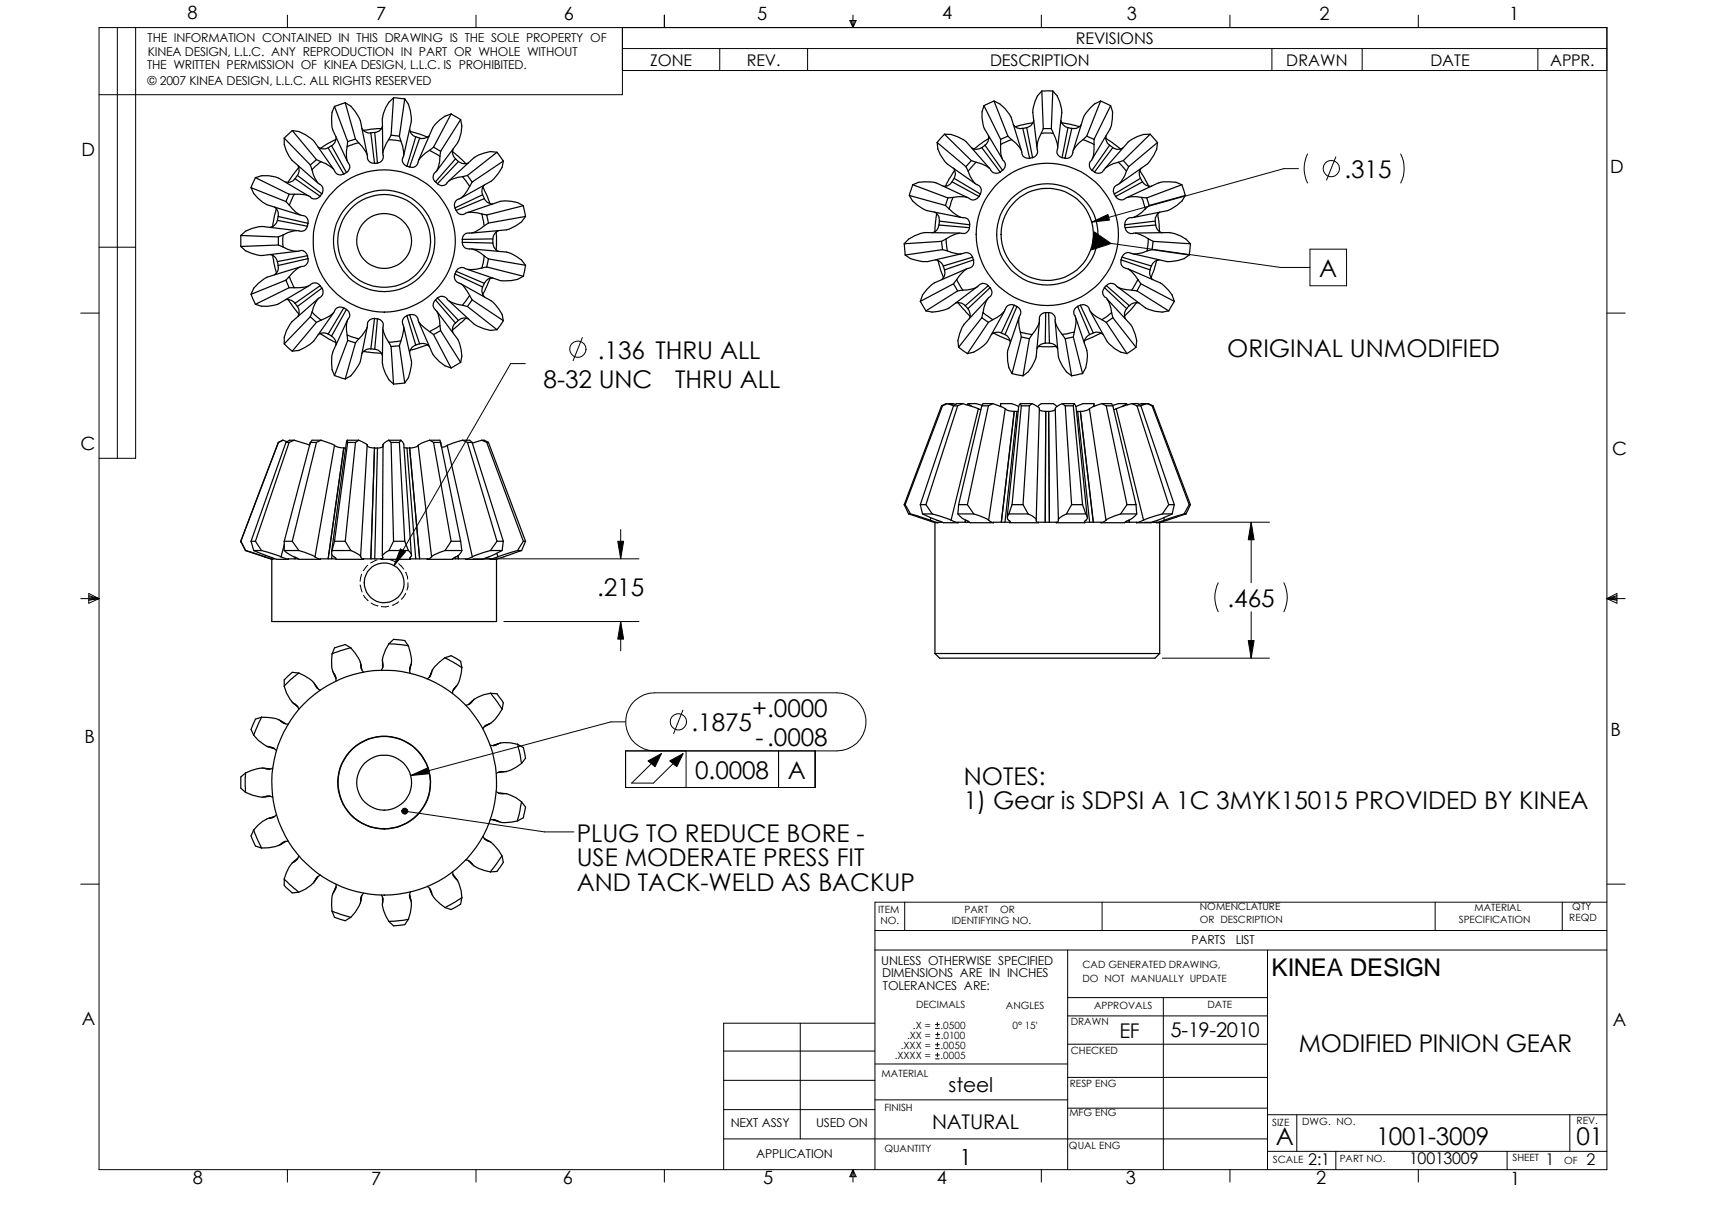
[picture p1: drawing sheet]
<svg xmlns="http://www.w3.org/2000/svg" width="297mm" height="210mm" viewBox="0 0 297 210" stroke-linecap="round" stroke-linejoin="round" font-family="sans-serif">
<g fill="none" stroke="#000" stroke-width=".17">
<path d="M17.2 4.8h261.6v198.1h-261.6zM20.4 4.8v74.7M23.5 4.8v74.7h-6.3M49.9 2.6v2.2M82.6 2.6v2.2M108 4.8v11.6h-90.8M108 12.2h170.8M108 8.4h170.8M115.3 2.6v2.2M124.9 8.4v3.8M140.1 8.4v3.8M147.4 3.6h1.1l-.5 1.2z"/>
<path d="M147.7 3.6l.3 1.2M148 2.6v2.2M148.2 3.6l-.2 1.2M180.7 2.6v2.2M213.4 2.6v2.2M220.7 8.4v3.8M236.3 8.4v3.8M246.1 2.6v2.2M266.8 8.4v3.8M189.4 38.5l2.8-1.3 .3 1zM225.3 29.3h-2.5l-33.4 9.2M226.9 26.7a5.6 5.6 0 0 0 0 5"/>
<path d="M231.8 27.2l-1.6 4M243 26.7a5.6 5.6 0 0 1 0 5M14 54.3h3.2M17.2 42.9h6.3M101 58.5l-1.6 4.1M189.6 41.8l32.6 4.6h5.1M189.9 40.2l2.9 2-3.4 1.1zM227.3 43.2h6.3v6.4h-6.3zM278.8 54.3h3.2M91.1 63.1h-2.5l-20.2 35M62.7 99.6l-.2 1.2M63.8 98l-.8 1"/>
<path d="M65.4 97.1l-1.1 .6M66.1 97h.1M67.5 97l1.1 .5M69.2 97.8l.9 .9M69.5 95.2l.9 .5-2 2.4zM70.4 99.3l.3 .7v.5M82.1 96.9h28.8M107.2 93.9h1l-.5 3zM107.7 91.9v5M198.5 90.6h21.8M217.1 90.6l.5 3h-1zM217.1 90.6v10.5"/>
<path d="M14 103.8h3.2M15.4 103.5l1.8 .3M15.4 103.3l1.8 .5M15.4 103l1.8 .8-1.8 .8zM17.2 103.8l-1.8 .3M62.5 101.5l.3 1.2M63.1 103.3l.8 .9M64.4 104.6l1.2 .5M67.4 105.2l-.5 .1-.7-.1M69.2 104.4l-1.1 .6M70.4 102.9l-.8 1.1M70.8 101.1v.7l-.2 .6"/>
<path d="M87.4 107.8h23.5M107.7 107.8l.5 3.1h-1zM107.7 107.8v5.1M201.7 114.2h18.6M211.4 101.1a5.6 5.6 0 0 0 0 5M216.6 111.1h1l-.5 3.1zM217.1 106.1v8.1M222.8 101.1a5.6 5.6 0 0 1 0 5M278.8 103.8h3.2M278.8 103.8l1.7-.8v1.6zM278.8 103.8l1.7 .3M280.5 103.3l-1.7 .5"/>
<path d="M280.5 103.5l-1.7 .3M71.2 134.5l2.9-1.2 .2 .9zM108.5 125.2h-2.5l-34.8 9.3M112.4 132l2.4-1.3-1.1 2.3zM113 132.5l-3.4 3.3h3.8l3.4-3.3M113.6 130.3a5 5 0 0 1-5-5.1 5 5 0 0 1 5-5h31.6a5 5 0 0 1 5.1 5 5 5 0 0 1-5.1 5.1h-36.7v6.3h32.9v-6.3M116.2 132l2.3-1.3-1.1 2.3zM118.5 123.2l-1.6 4.1M119 130.3v6.3M135.1 130.3v6.3M14 153.4h3.2M69.9 140.3a.51 .51 0 0 1 .8 .2 .51 .51 0 0 1-.4 .7 .51 .51 0 0 1-.6-.6l.5 .1-.5-.1z"/>
<path d="M70.2 140.7l24.3 3.6h5.1M157 156.5v4.9M191.2 156.5v4.9M249 156.5v4.9M271.1 156.5v4.9M278.8 153.4h3.2M278.8 156.5h-127v46.4M138.8 177.5v20.1M151.8 161.4h127M151.8 177.5h-26.2v25.4M151.8 164.8h127M162.3 178.4h.7"/>
<path d="M162.3 177.7h.7M162.3 179.5h.7M162.6 177.4v.7M162.7 179.1v.7M185.2 173.1h34.7M185.2 176.2h34.7M185.2 164.8v38.1M201.8 173.1v29.8M219.9 164.8v38.1M125.6 192.5h26.2M125.6 187.4h26.2M125.6 182.3h26.2"/>
<path d="M125.6 197.6h94.3M151.8 184.6h33.4M151.8 190.8h33.4M162.3 183.7h.7M162.3 183h.7M162.3 181.9h.7M162.3 181.2h.7M162.3 180.1h.7M162.6 180.9v.7M162.6 182.7v.6M185.2 181.1h34.7M185.2 186.9h34.7"/>
<path d="M185.2 192.2h34.7M219.9 193.4h58.9M219.9 199.7h58.9M225 193.4v6.3M231.8 199.7v3.2M261.5 199.7v3.2M272.4 193.4v6.3M49.9 202.9v2.2M82.6 202.9v2.2M115.3 202.9v2.2M148 202.9v2.2M148 202.9l.2 1.2"/>
<path d="M148 202.9l-.3 1.2M148 202.9l.5 1.2h-1.1zM180.7 202.9v2.2M213.4 202.9v2.2M246.1 202.9v2.2"/>
<circle cx="231" cy="29.3" r="1.43"/>
<circle cx="100.3" cy="60.6" r="1.41"/>
<circle cx="117.7" cy="125.2" r="1.41"/>
</g>
<g fill="none" stroke="#000" stroke-width=".21">
<path d="M58 18.5a5.9 5.9 0 0 0-.3 4M58 18.5l2.3 6.1M59.9 17.8l1 .6 .7 .9 .9 1.6 1.2 5.9M59.9 17.8l-1.9 .7M59.9 17.8l1.8 6.3M68.3 17a5.4 5.4 0 0 0-1.9 3.5M68.3 17l1.9 .1M68.3 17l-.4 6.5M70.2 17.1a6 6 0 0 1 1.2 3.9l-1.3 5.9M70.2 17.1l-.9 6.5M78.3 19.8a5.6 5.6 0 0 0-3.2 2.4l-2.5 5.6M78.3 19.8l1.6 .9"/>
<path d="M78.3 19.8l-3.1 5.7M170.7 18.3a5.4 5.4 0 0 0 .1 4.1l3.1 5.2M170.7 18.3l2.9 5.9M172.5 17.5a6 6 0 0 1 2.9 2.8l1.8 5.8M172.5 17.5l-1.8 .8M172.5 17.5l2.4 6.1M180.8 15.8a5.5 5.5 0 0 0-1.6 3.7l.7 6M180.8 15.8h1.9M180.8 15.8l.2 6.5M182.7 15.8a5.5 5.5 0 0 1 1.5 3.7l-.7 6M182.7 15.8l-.3 6.5M191 17.5a6 6 0 0 0-3 2.8l-1.8 5.8"/>
<path d="M191 17.5l1.7 .8M191 17.5l-2.5 6.1M192.7 18.3l.3 1.1-.2 2.4-.2 .6-3.1 5.2M192.7 18.3l-2.9 5.9M43.6 32.6a5.4 5.4 0 0 0 2.7 2.9M43.6 32.6l6 2.4M44.3 30.8a5.3 5.3 0 0 1 4 .1l5.2 3.1M44.3 30.8l-.7 1.8M44.3 30.8l5.9 2.9M46.3 35.5l5.8 1.8M47.3 39.3l-.4 .2M47.6 35.9l.4 .3"/>
<path d="M48.1 38.2l-.1 .5-.7 .6M48.1 38.2l5.2 1M48.3 37.5v-.8l-.3-.5-.4 1.2-.3 1.9M48.3 37.5l5.1 1.2M48.3 37.5l-.2 .7M49.3 24a5.5 5.5 0 0 0 1.3 3.8l4.6 3.9M49.3 24l4.5 4.6M49.6 31.6h.4M49.6 35l.6 .6M50.2 33.7h.9M50.2 33.7l-.6 1.3M50.2 35.6a3.7 3.7 0 0 0 2.7 1.9 1.09 1.09 0 0 1 .5 1.2"/>
<path d="M50.7 22.6a6.4 6.4 0 0 1 3.7 1.8l3.5 4.9M50.7 22.6l-1.4 1.4M50.7 22.6l4.2 5.1M51.1 33.7a4.2 4.2 0 0 1 2.7 .5 1.08 1.08 0 0 0 1.7-.2M51.1 33.7l-.9 1.9M51.2 31l4.3 3M51.6 30.4l.3-.7v-.6l-1.1 1.3-.8 1.3 .8-.3 .4-.4M51.6 30.4l-.4 .6M51.6 30.4l4.2 3.2M51.7 28.7l.2 .4M53.3 39.2a1.09 1.09 0 0 1-1.6 .8 5 5 0 0 0-2.6 .8M53.3 39.2h.1"/>
<path d="M53.4 38.7l-.1 .5M53.4 38.7h.1M53.8 28.6l.3 .9M54.1 29.5a4 4 0 0 0 1.7 2.8 1.19 1.19 0 0 1 0 1.3M54.9 27.7a7.5 7.5 0 0 1 3.1 1.8 1.08 1.08 0 0 0 1.6 .7M54.9 27.7l-1.1 .9M55.2 25.5l.4 .2M55.5 34h.1M55.7 28l-1.6 1.5M55.8 33.6l-.3 .4M55.8 33.6h.1M56.9 25.7l-.5 .1-.8-.1"/>
<path d="M56.9 25.7l2.7 4.5M57.5 25.3l-.6 .4M57.5 25.3l2.6 4.6M57.7 22.5l2.5 5.4M58.3 23.7v.5M58.3 24.2l-.2 .6-.6 .5M58.3 24.2l-2.7 1.5M59.6 30.2h.1M60.1 29.9l-.5 .3M60.1 29.9h.1M60.2 25.4a3.6 3.6 0 0 0 .5 3.3 1.25 1.25 0 0 1-.6 1.2M60.3 24.6l-.1 .8"/>
<path d="M61.7 24.1l.5 .7M61.7 24.1l-1.4 .5M62.2 24.8a4.5 4.5 0 0 1 1.6 2.4 1.08 1.08 0 0 0 1.2 1.1M62.2 24.8l-2 .6M62.8 22.3l.3 .3M63.1 22.6l.7 .5h.5l.7 5.2M63.1 22.6l1.4-.2 1.7-.1-.4 .4-.8 .3M65 28.3h.1M65 23h-.7M65 23l.5 5.3M65.5 28.3h-.5M65.5 28.3h.1"/>
<path d="M66.3 20.5l.1 6M66.4 21.9l-.2 .4M67.4 24.2l-.4 .7a2.8 2.8 0 0 0-.5 2.4 1.11 1.11 0 0 1-1 1M67.4 24.2l2.2 .3M67.9 23.5l-.5 .7M67.9 23.5l1.4 .1M69.3 23.6l.3 .9M69.6 24.5a4.2 4.2 0 0 1 .3 2.8 1.1 1.1 0 0 0 .7 1.5M70.6 28.8l.5 .2M70.6 28.8h.1M71.1 29h.1M71.1 22.4l.1 .4"/>
<path d="M71.2 22.8l.5 .7 .4 .2-1.5 5.1M71.2 22.8l2.5 .8a.57 .57 0 0 0 .7 0l.1-.1M72.1 23.7l.7 .3M72.8 24l-1.7 5M74.2 23.8l-.6 .2h-.8M74.5 26.1a3.7 3.7 0 0 0-2.1 2.5 1.05 1.05 0 0 1-1.3 .4M74.5 26.1l1.8 1M75.2 25.5l-.7 .6M75.2 25.5l1.3 .7M75.6 31.5l.3 .4M75.6 31.5h.1M75.9 31.9h.1"/>
<path d="M76.3 27.1a3.8 3.8 0 0 1-.7 2.7 1.05 1.05 0 0 0 0 1.7M76.5 26.2l-.2 .9M78.6 25.9l-.1 .4M78.9 36.1l.2 .4M78.9 36.1h.1M79 27.6l-.3-.5-.2-.8 2.3 2.1M79 27.6l.5 .4M79 27.6l-3.4 3.9M79.2 36.5a1.01 1.01 0 0 0 1.6 .5 3.9 3.9 0 0 1 2.8 .1M79.2 36.5h.1M79.4 24.8l-3.6 4.8M79.5 28a1.7 1.7 0 0 0 1.8 .3"/>
<path d="M79.5 28l-3.6 3.9M79.9 20.7a5.5 5.5 0 0 1-.5 4M79.9 20.7l-3.4 5.5M80.3 30.6a4.4 4.4 0 0 0-2.7 1.1 1.05 1.05 0 0 1-1.7 .2M80.3 30.6l1.2 1.7M81.1 30.4l-.8 .2M81.1 30.4l.8 1.2M81.5 32.3a4 4 0 0 1-1.8 2.2 1.11 1.11 0 0 0-.8 1.6M81.9 31.6l-.4 .7M82.3 27.3l-4.5 4.1M83.6 37.1l.4 2M83.6 37.1l.9 .2"/>
<path d="M83.7 33.8l.3 .7M83.8 32.5l-.2 .8 .1 .5-4.8 2.3M83.8 32.5l1.2 2.8 .5 .1M84 34.5l.5 .6 .5 .2M84 32.1l-.2 .4M84 34.5l-4.8 2M84.5 37.3l.2 1.4M84.7 38.7l-.7 .5a3.8 3.8 0 0 1-2.5 1.2 1.05 1.05 0 0 0-1.3 1.1M86.2 26.4a5.5 5.5 0 0 0-3.9 .9M86.2 26.4l1.1 1.5M86.2 26.4l-5.1 4M87.3 27.9l-.2 1.1-.6 1.1-1.2 1.3-5.3 3"/>
<path d="M87.3 27.9l-5.4 3.7M90.8 35.7a5.9 5.9 0 0 0-4-.8l-5.7 2M90.8 35.7l.4 1.8M90.8 35.7l-6.3 1.6M91.2 37.5a5.7 5.7 0 0 1-3.3 2.4l-6.1 .5M91.2 37.5l-6.5 1.2M157.8 33.9a5.7 5.7 0 0 0 3 2.6l5.9 1.2M157.8 33.9l6.2 1.7M158.4 32a6.4 6.4 0 0 1 4-.3l5.4 2.5M158.4 32l-.6 1.9M158.4 32l6.1 2.3M162.2 36.8a1.59 1.59 0 0 1 .8 1.6"/>
<path d="M162.5 37l-.3 3.2 .6-.7 .1-.5 5.3 .5M162.6 24.7a5.3 5.3 0 0 0 1.7 3.7M162.6 24.7l5 4.2M163 38.4l-.1 .6M163 38.4l5.2 .6M163.6 32.3h.5M163.9 23.3a5.9 5.9 0 0 1 3.8 1.3l4 4.6M163.9 23.3l-1.3 1.4M163.9 23.3l4.6 4.6M164 35.6l.7 .6M164.3 28.4l4.9 3.5M164.5 34.3l-.5 1.3"/>
<path d="M164.7 36.2a3.8 3.8 0 0 0 2.9 1.6 1.07 1.07 0 0 1 .6 1.2M165.2 31.5l-.7 .7-.4 .1M165.2 31.5l4.6 2.6M165.4 34.2l-.7 2M165.4 34.2l-.9 .1M165.4 29.2l.2 .4M165.6 30.9l-.4 .6M165.6 30.9l4.5 2.8M165.6 29.6l.2 .6-.2 .7M165.6 29.6l-1 1.6-.5 1.1M167.6 28.9l.4 .8M168 29.7a3.6 3.6 0 0 0 2 2.6 1.1 1.1 0 0 1 .1 1.4"/>
<path d="M168.2 39.5a1.09 1.09 0 0 1-1.5 .9 4.9 4.9 0 0 0-2.5 1l-.8 .5M168.2 39.5h.1M168.2 39v.5M168.2 39h.1M168.5 27.9l.9 .3M168.5 27.9l-.9 1M168.6 25.7l.4 .2M169.4 28.2a3.4 3.4 0 0 1 2.7 1.6 1.13 1.13 0 0 0 1.4 0M169.4 28.2l-1.4 1.5M169.8 34.1a1.11 1.11 0 0 1-1.7 .2 4.4 4.4 0 0 0-2.7-.1M170.1 33.7l-.3 .4M170.1 33.7h.1"/>
<path d="M170.3 25.6l3.2 4.2M170.9 25.2l-.6 .4M170.9 25.2l3 4.3M171.5 23.5v.5M171.6 24l-2.6 1.9 .9-.1 .4-.2M171.6 24l-.2 .6-.5 .6M173.5 29.8h.1M173.6 25.1a4.4 4.4 0 0 0 .5 2.8 1.03 1.03 0 0 1-.2 1.6M173.6 24.2v.9M173.9 29.5l-.4 .3M173.9 29.5h.1M174.9 23.6l.6 .6"/>
<path d="M174.9 23.6l-1.3 .6M175.5 24.2a4.1 4.1 0 0 1 1.8 2.2 1.08 1.08 0 0 0 1.3 1M175.5 24.2l-1.9 .9M175.8 21.6l.3 .4M176.1 22l.8 .3h.6M177.5 22.3l1.1 5.1M178.1 22.1l-.6 .2M178.1 22.1l1.1 5.2M178.6 27.4h.1M179.2 27.3l-.6 .1M179.2 27.3h.1M179.2 21.3l-.3 .5-.8 .3"/>
<path d="M179.2 21.3l-3.1 .7M179.4 20.9l-.2 .4M180.7 23.1a4.1 4.1 0 0 0-.7 3.2 1.12 1.12 0 0 1-.8 1M180.7 23.1h2M181 22.3l-.3 .8M181 22.3h1.4M182.4 22.3l.3 .8M182.7 23.1a4.4 4.4 0 0 1 .8 2.8 1.06 1.06 0 0 0 .8 1.4M184.1 20.9l.1 .4M184.2 21.3l.6 .7 .5 .1M184.2 21.3l3 .7M184.3 27.3l.5 .1"/>
<path d="M184.3 27.3h.1M184.8 27.4h.1M185.3 22.1l.7 .2M185.3 22.1l-1 5.2M186 22.3l-1.2 5.1M187.6 21.6a1.47 1.47 0 0 1-1.6 .7M187.9 24.2a4 4 0 0 0-1.9 2.7 1.01 1.01 0 0 1-1.2 .5M187.9 24.2l1.9 .9M188.5 23.6l-.6 .6M188.5 23.6l1.3 .6M189.5 29.5l.4 .3M189.5 29.5h.1"/>
<path d="M189.8 25.1a4.2 4.2 0 0 1-.4 2.8 1.08 1.08 0 0 0 .1 1.6M189.8 24.2v.9M189.9 29.8h.1M191.9 23.5v.5M192.5 25.2l.6 .4M193.1 25.6a1.46 1.46 0 0 0 1.7 .1M193.1 25.6l-3.2 4.2M193.3 33.7l.3 .4M193.3 33.7h.1M193.6 34.1a1.18 1.18 0 0 0 1.9 .2 5.1 5.1 0 0 1 2.6-.1M193.6 34.1h.1M194.1 28.2a4 4 0 0 0-2.8 1.6 1.19 1.19 0 0 1-1.4 0"/>
<path d="M194.1 28.2l1.3 1.5M194.4 25.8l-2.5-1.8 .2 .8 .4 .4-3 4.3M194.9 27.9l-.8 .3M194.9 27.9l.9 1M195.2 39v.5M195.2 39.5a1.16 1.16 0 0 0 1.7 .9 6.1 6.1 0 0 1 2.4 1M195.2 39.5l5.3-.5 .3 .8 .4 .4M195.2 39.5h.1M195.4 29.7a3.3 3.3 0 0 1-1.8 2.5 1.11 1.11 0 0 0-.3 1.5M195.8 28.9l-.4 .8M197.9 30.9l-.2-.5v-.8l1.6 2.7h.5M197.9 30.9l.3 .6"/>
<path d="M197.9 30.9l-4.6 2.8M198 29.2l-.2 .4M198.1 34.2l.6 2M198.1 34.2l.9 .1M198.7 36.2a4.2 4.2 0 0 1-2.4 1.6 1.04 1.04 0 0 0-1.1 1.2M199 34.3l.4 1.3M199.3 32.3l-.5-.2-.6-.6-4.6 2.6M199.4 35.6l-.7 .6M199.6 23.3a5.8 5.8 0 0 0-3.9 1.3l-3.9 4.6M199.6 23.3l1.2 1.4M199.6 23.3l-4.7 4.6M200.4 38.4l.1 .6"/>
<path d="M200.4 38.4l-5.2 .6M200.8 24.7a6.1 6.1 0 0 1-1.7 3.7l-4.9 3.5M200.8 24.7l-5 4.2M200.9 37.1l-.5 .7v.6M200.9 37.1l.3 3.1M201 31.7a5.1 5.1 0 0 1 4.1 .3M201 31.7l-5.4 2.5M201.2 36.8l-.3 .3M205.1 32l.6 1.9M205.1 32l-6.1 2.3M205.7 33.9a5.9 5.9 0 0 1-3.1 2.6l-5.9 1.2M205.7 33.9l-6.3 1.7"/>
<path d="M41.8 42.8a5.7 5.7 0 0 0 3.7 1.5l6-.7M41.8 40.9l6.5 .2M41.8 40.9v1.9M43.6 51.1l.7 1.7M46.9 44.2l.4 .1M48 47.4l-.4 .3M48.1 45.4l-.3-.7-.5-.4 .7 3.1M48.1 45.4l.2 .7M48.3 46.1v.5l-.3 .8M48.3 42.5l-6.5 .3M48.3 42.5l.8 .3M48.3 41.1v1.4"/>
<path d="M49.1 42.8a3.8 3.8 0 0 0 3.2 .6 1.23 1.23 0 0 1 1 1M49.1 40.8v2M49.1 40.8l-.8 .3M49.3 59.6l1.4 1.3M49.6 52h.4M49.6 48.6l-6 2.5M49.6 48.6l.6 1.3M50 51.9l1.9 2.6M50.2 49.9l-5.9 2.9M50.2 49.9h.9M50.2 48l.9 1.9M50.2 48l-.6 .6"/>
<path d="M51.2 52.6l.4 .6M51.5 40l-6-.7a5.5 5.5 0 0 0-3.7 1.6M51.6 53.2l.3 .4v.9M51.9 54.5l-.2 .4M52.1 46.3l-5.8 1.8a5.7 5.7 0 0 0-2.7 3M53.3 44.4l.1 .5M53.3 44.4h.1M53.3 44.4l-5.2 1M53.4 44.9a1.08 1.08 0 0 1-1.1 1.3 4.9 4.9 0 0 0-2.1 1.8M53.4 44.9h.1M53.4 44.9l-5.1 1.2M53.5 49.6l-5.2 3.1a5.7 5.7 0 0 1-4 .1"/>
<path d="M53.8 54.9l-4.5 4.7M53.8 54.9l1.1 1M54.1 54.1l1.6 1.4M54.1 54.1l-.3 .8M54.4 59.2a5.8 5.8 0 0 1-3.7 1.7M54.9 55.9l-4.2 5M55.2 51.9l-4.6 3.9a5.4 5.4 0 0 0-1.3 3.8M55.5 49.6a1.19 1.19 0 0 0-1.9 0 5.7 5.7 0 0 1-2.5 .3M55.5 49.6l.3 .4M55.5 49.6l-4.3 3-.6-.5-.6-.2M55.5 49.6h.1M55.6 57.9l-.4 .2"/>
<path d="M55.6 57.8l.6-.1 .7 .3M55.7 55.5l-.8 .4M55.8 50a1.1 1.1 0 0 1-.5 1.7 4.6 4.6 0 0 0-1.2 2.4M55.8 50l-4.2 3.2M56.9 58l.6 .3M57.9 54.3l-3.5 4.9M58.3 59.4v.5M59.6 53.4a1.14 1.14 0 0 0-1.7 .8 5.5 5.5 0 0 1-2.2 1.3M59.6 53.4l.5 .3M59.6 53.4h.1M59.6 53.4l-2.7 4.6M60.1 53.7a1.12 1.12 0 0 1 .2 1.8 4.4 4.4 0 0 0-.1 2.7l.1 .9"/>
<path d="M60.1 53.7l-2.6 4.6 .7 .8 .1 .3-2.8-1.6M60.1 53.7h.1M60.2 58.1l2 .7M60.2 55.6l-2.5 5.5M60.3 59.1l-2.3 6.1M60.3 59.1l1.4 .4M61.7 59.5l-1.8 6.2M62.2 58.8l-.5 .7M63.7 56.8l-1.3 6.2-1.5 2.2-1 .5M64.9 55.2l.6 .1M65 55.2a1.21 1.21 0 0 0-1.3 1.5 6.1 6.1 0 0 1-1.5 2.1M65 55.2h.1"/>
<path d="M65 55.2l-.7 5.3M65.5 55.3a1.09 1.09 0 0 1 .9 1.6 4.9 4.9 0 0 0 1 2.5M65.5 55.3h.1M65.5 55.3l-.5 5.3M66.4 57.1l-.1 6M67.4 59.4l.5 .7M69.3 60l.9 6.4M69.3 60l-1.4 .1M69.6 59.1l-2.2 .3M69.6 59.1l-.3 .9M70.1 56.7l1.3 5.9a5.7 5.7 0 0 1-1.2 3.8M70.6 54.8a1.21 1.21 0 0 0-.6 1.8 6.1 6.1 0 0 1-.4 2.5"/>
<path d="M70.6 54.8h.1M70.6 54.8l1.5 5.1M71.1 54.6a1.08 1.08 0 0 1 1.5 1 5 5 0 0 0 1.9 1.9M71.1 54.6l-.5 .1M71.1 54.6l1.7 5h.5l.9 .2-3 .9M71.1 54.6h.1M72.1 59.9l-.6 .3-.3 .5M72.6 55.8l2.5 5.6a5.8 5.8 0 0 0 3.2 2.4M72.8 59.6l-.7 .3M74.1 59.8l.4 .3M74.5 57.5l.7 .5M75.2 58l3.1 5.8"/>
<path d="M75.6 52a1.17 1.17 0 0 0 .2 2 5.1 5.1 0 0 1 .5 2.5M75.6 52h.1M75.6 52l3.4 4M75.8 54l3.6 4.8a6 6 0 0 1 .5 4.1M75.9 51.7a1.13 1.13 0 0 1 1.8 .3 4.7 4.7 0 0 0 2.6 1M75.9 51.7l-.3 .3M75.9 51.7h.1M75.9 51.7l3.6 3.9M76.3 56.5l-1.8 1M76.3 56.5l.2 .9M76.5 57.4l3.4 5.5M76.5 57.4l-1.3 .6"/>
<path d="M77.8 52.2l4.5 4.1 1.6 .7 1.2 .3 1.1-.1M78.5 57.3l.1 .4M78.9 47.5a1.17 1.17 0 0 0 1 1.7 6 6 0 0 1 1.6 2.1M78.9 47.5h.1M78.9 47.5l4.8 2.3M79.2 47.1l-.3 .4M79.2 47.1h.1M79.2 47.1l4.8 2M79.5 55.6l-.5 .4M80 49.2l5.3 3a7.4 7.4 0 0 1 1.8 2.3l.2 1.1M80.2 42a1.17 1.17 0 0 0 1.6 1.2 4.6 4.6 0 0 1 2.2 1.2M80.2 41.5h.1"/>
<path d="M80.2 41.5v.5M80.2 42h.1M80.2 42l5.3 .2M80.3 53l.8 .2M80.8 55.2l-.8 .1-.5 .3M80.8 55.2l-2.3 2.1 .1-.6 .4-.7M80.8 55.2l.5 .1M81.1 46.7l5.7 2a6.1 6.1 0 0 0 4-.8M81.1 53.2l5.1 4M81.5 51.3l-1.2 1.7M81.5 51.3l.4 .7M81.8 43.2l6.1 .5a5.5 5.5 0 0 1 3.3 2.3"/>
<path d="M81.9 52l5.4 3.6M81.9 52l-.8 1.2M83.6 46.5a4.4 4.4 0 0 1-2.8 .1 1.06 1.06 0 0 0-1.6 .5M83.7 49.8a1.62 1.62 0 0 0 .3 1.7M84 44.4l-.4 2.1M84 49.1l.7-.7 .3-.1-1.3 2.8M84 49.1l-.3 .7M84 44.4l.7 .5M84.5 46.3l-.9 .2M84.5 46.3l6.3 1.6M84.7 44.9l6.5 1.1M84.7 44.9l-.2 1.4"/>
<path d="M85.5 41.4l.1-.5 .5-.7v3.2l-.4-.5-.2-.7M85.5 41.4l-5.3 .1M85.5 48.2l-.5 .1M85.5 41.4v.8M86.1 43.3l.4 .3M86.5 40l-.4 .3M87.3 55.6l-1.1 1.6M91.2 46l-.4 1.9M156.9 42.3l.2 1.9M159.7 52.3l1 1.6M162.2 40.2l-.4 .2M162.3 45.1l.4 .1"/>
<path d="M163.4 41.9l-6.5 .4M163.4 41.9l.1 1.4M163.5 43.3l-6.4 .9M163.5 43.3l.9 .2M163.7 46.1l-.5-.6-.5-.3 1 3 .3-.9-.1-.5M163.7 46.1l.2 .7M163.7 48.1l-.3 .4M164.1 41.4l.3 2.1M164.4 43.5a3.6 3.6 0 0 0 3.2 .3 1.13 1.13 0 0 1 1.1 .8M165.4 49.2l-5.7 3.1M165.4 49.2l.8 1.3M166 48.5l1 1.8"/>
<path d="M166.2 50.5l-5.5 3.4M166.2 52.5l2.1 2.3M166.2 52.5l-.4 .1M166.5 40.4l-6.1-.1a6 6 0 0 0-3.5 2M166.8 44l-5.9 1.4a6.3 6.3 0 0 1-3.8-1.2M167 50.3l-.8 .2M167.3 56.3a5.6 5.6 0 0 0-1 3.9M167.5 53l.4 .5M167.7 46.7l-5.6 2.4a5.8 5.8 0 0 0-2.4 3.2M168.3 54.8l-.1 .5M168.7 44.6l.2 .5M168.7 44.6h.1"/>
<path d="M168.7 44.6l-5 1.5M168.9 45.1a1.08 1.08 0 0 1-1 1.5 5.2 5.2 0 0 0-1.9 1.9l-.6 .7M168.9 45.1h.1M168.9 45.1l-5 1.7M169.5 49.8l-4.8 3.6a6 6 0 0 1-4 .5M170.3 55.1l-4 5.1M170.3 55.1l1.2 .8M170.6 54.2l1.7 1.3M171.4 51.9l-4.2 4.4M171.4 49.6a1.13 1.13 0 0 0-1.9 .2 5.1 5.1 0 0 1-2.5 .5M171.4 49.6l.4 .3M171.4 49.6l-3.9 3.4-.7-.4-.6-.1"/>
<path d="M171.5 55.9l-3.7 5.4M171.8 49.9a1.09 1.09 0 0 1-.3 1.8 4.7 4.7 0 0 0-.9 2.5l-.3 .9M171.8 49.9l-3.9 3.7 .3 .4 .1 .8M171.8 49.9h.1M172.3 55.5l-.8 .4M172.4 57.7l2.9 1.4-.5-.8-.4-.3M173.7 57.7a1.6 1.6 0 0 0-1.7 .3M173.7 57.7l.7 .3M174.3 54l-3 5.3a5.8 5.8 0 0 1-3.5 2M175.2 59.1l.1 .4M176 53a1.19 1.19 0 0 0-1.7 .9 4.7 4.7 0 0 1-2 1.6M176 53l.4 .2"/>
<path d="M176 53h.1M176 53l-2.3 4.7M176.4 53.2a1.11 1.11 0 0 1 .5 1.7 4.5 4.5 0 0 0 .1 2.7M176.4 53.2h.1M176.4 53.2l-2 4.8M176.8 55.1l-2 5.7a6.1 6.1 0 0 0 .8 4M177 57.6l2.1 .4M177 57.6l.2 .9M177.2 58.5l-1.6 6.3M177.2 58.5l1.4 .3M178.6 58.8l-1.1 6.4M179.1 58l-.5 .8"/>
<path d="M180.3 55.8l-.5 6.1a7.8 7.8 0 0 1-1.4 2.6l-.9 .7M181.4 59.5l-.8 .2-.5 .4h3.2l-.7-.5-.5-.1M181.4 59.5h.7M181.4 54.2a1.17 1.17 0 0 0-1.1 1.6 5.5 5.5 0 0 1-1.2 2.2M181.4 54.2h.6M181.4 54.2v5.3M183.1 55.8l.5 6.1a5.9 5.9 0 0 0 2.3 3.3M184.3 58a4.4 4.4 0 0 1-1.3-3.2 1.11 1.11 0 0 0-1.1-.6l.2 5.3M184.3 58l.5 .8M184.8 58.8l1.1 6.4M186.2 58.5l1.6 6.3M186.2 58.5l-1.4 .3"/>
<path d="M186.4 57.6l-2.1 .4M186.4 57.6l-.2 .9M186.6 55.1l2 5.7M187 53.2a1.02 1.02 0 0 0-.5 1.6 3.9 3.9 0 0 1-.1 2.8M187 53.2h.1M187 53.2l2.1 4.8M187.4 53a1.15 1.15 0 0 1 1.7 .8 4.1 4.1 0 0 0 2.1 1.7M187.4 53l-.5 .1M187.4 53h.1M187.4 53l2.3 4.7M188.2 59.1l-.1 .4M189.1 54l3 5.3a5.5 5.5 0 0 0 3.4 2"/>
<path d="M189.7 57.7l.5-.1 .8 .2M189.7 57.7l-.6 .3M191 57.8l-2.8 1.3 .3-.6 .6-.5M191 57.8l.4 .2M191.2 55.5l.7 .4M191.6 49.9a1.18 1.18 0 0 0 .5 1.9 5.1 5.1 0 0 1 .8 2.4M191.6 49.9h.1M191.6 49.9l3.9 3.7M191.9 55.9l3.6 5.4M192 49.6a1.06 1.06 0 0 1 1.8 .1 4.5 4.5 0 0 0 2.6 .6M192 49.6l-.4 .3M192 49.6l4 3.4 .3-.3 .9-.2-2.1 2.3"/>
<path d="M192.1 51.9l4.1 4.4a7.4 7.4 0 0 1 1 2.8l-.1 1.1M192.9 54.2l-1.7 1.3M192.9 54.2l.2 .9M193.1 55.1l4 5.1M193.1 55.1l-1.2 .8M193.9 49.8l4.9 3.6a5.7 5.7 0 0 0 4 .5M194.5 45.1a1.21 1.21 0 0 0 1.2 1.6 5 5 0 0 1 1.7 1.8M194.5 45.1h.1M194.5 45.1l5.1 1.7M194.7 44.6l-.2 .5M194.7 44.6h.1M194.7 44.6l5.1 1.5"/>
<path d="M195.1 54.8l.1 .5M195.5 53.6l-.4 .6v.6M195.7 46.7l5.6 2.4a6 6 0 0 1 2.4 3.2M196 53l-.5 .6M196.4 50.3l.9 .2M196.6 44l5.9 1.4a5.8 5.8 0 0 0 3.8-1.2M197.2 52.5l.5 .1M197.3 50.5l5.5 3.4M197.4 48.5l-1 1.8M197.4 48.5l.5 .7M197.9 49.2l5.8 3.1M197.9 49.2l-.6 1.3"/>
<path d="M199.3 41.4l-.3 2.1M199.3 41.4l.8 .5M199.7 48.1l.3 .4M199.8 46.1l.2-.4 .7-.5-1 3-.2-.6 .1-.8M199.8 46.1l-.2 .7M199.9 43.3l-.9 .2a4 4 0 0 1-2.7 .4 1.1 1.1 0 0 0-1.6 .7M199.9 43.3l6.4 .9M200.1 41.9l6.4 .4M200.1 41.9l-.2 1.4M201.1 45.1l-.4 .1M201.2 40.2l.4 .2M203 40.4a5.4 5.4 0 0 1 3.5 1.9"/>
<path d="M203 40.3l-6 .1M203.7 52.3l-.9 1.6M206.5 42.3l-.2 1.9M48.3 76.8l-6.5 17.1M49.1 76.4l-.8 .4M49.1 76.4l.7 .2M49.6 76.8h.6M49.6 76.8l-6 17.1M50.2 76.8l-5.9 17.1M51.1 76.4l2.6 .8 .1-.4M51.1 76.4h-.9l-.6 .4M51.1 76.4l-.9 .4"/>
<path d="M53.8 76.8h1.1M53.8 76.8l-4.5 17.1M54.9 76.8l-4.2 17.1M55.7 76.4l2.3 .9M55.7 76.4l-.8 .4M55.7 76.4h-1.6l-.3 .4M57.7 61.1a6 6 0 0 0 .3 4.1M58 77.3l.6 .3 1 .1M58 65.2l1.9 .5M58 77.3l-3.4 19.3M59.6 77.7h.4M59.6 77.7l-2.7 19.2"/>
<path d="M60.2 76.4l-.1 .2-2.6 19.2M60.2 76.4l.1 .4M60.2 76.4h2M60.3 76.8h1.4M60.3 76.8l-2.3 17.1M61.7 76.8l-1.8 17.1M62.2 76.4l1.5 .8M62.2 76.4l-.5 .4M63.7 77.2l-1.1 19.3M63.7 77.2h.1M63.8 77.3l.2 .3 1 .1M64.3 60.5a1.52 1.52 0 0 0-1.5 .8"/>
<path d="M64.3 60.5l.7 .1M65 77.7l-.7 19.2M65 77.7h.5M65 60.6l.5 .1 .7 .6-3.2-.3M65.5 77.7l-.5 19.2M66.2 61.3l.2 .4M66.4 63.1a5.6 5.6 0 0 0 1.9 3.5M66.5 77.1a.69 .69 0 0 1-1 .6M66.5 77.1l-.2 19.3M67.4 76.4l-.8 .5-.1 .2M67.4 76.4l.5 .4M67.4 76.4h2.2"/>
<path d="M67.9 76.8l.4 17.1M67.9 76.8h1.4M67.9 60.1l.4 6.5M69.3 76.8l.9 17.1M69.6 76.4l.5 .6 1.3 19.3M69.6 76.4l-.3 .4M70.1 77.6l.5 .1M70.2 66.4l-1.9 .2M70.6 77.7l1.5 19.2M70.6 77.7h.5M71.2 60.7l-.1 .5M72.6 77.3l-.3 .2-1.2 .2 1.7 19.2"/>
<path d="M72.6 77.3l2.3 19.3M74.5 76.4l-1.4 .5-.5 .4M74.5 76.4l.7 .4M74.5 76.4h1.8l.2 .4M75.2 76.8h1.3M75.2 76.8l3.1 17.1M76.5 76.8l.1 .8 1-.3M76.5 76.8l3.4 17.1M77.6 77.3l4.4 19.3M79.9 62.9l-1.6 .9M80.3 76.4l-2.7 .9M80.3 76.4h1.2l.4 .4"/>
<path d="M80.3 76.4l.8 .4M81.1 76.8h.8M81.1 76.8l5.1 17.1M81.9 76.8l5.4 17.1M83.6 76.4l-1.6 .5M83.6 76.4h.4l.7 .4M83.6 76.4l.9 .4M84.5 76.8h.2M84.5 76.8l6.3 17.1M84.7 76.8l6.5 17.1M163.4 70.4h.1M163.4 70.4l-6.5 17.1"/>
<path d="M163.5 70.4l-6.4 17.1M164.4 70l1.1 .4-.8-.4M164.4 70l-1 .4M164.4 70l-.9 .4M164.7 70l1.1 .1M164.7 70l-.1 .1M165.4 70.4h.8M165.4 70.4l-5.7 17.1M166.2 70.4l-5.5 17.1M166.3 60.2l1.5 1.1M167 70l2.8 .9M167 70h-1l-.6 .4"/>
<path d="M167 70l-.8 .4M168 70l.7 .5M168 70h1.4l1 .4M168 70l-.2 .2M169.8 70.9l.4 .2M169.8 70.9l-4.8 19.4M170.3 70.4h1.2M170.3 70.4l-4 17.1M171.5 70.4l-3.7 17.1M172.3 70l2.1 .9M172.3 70l-.8 .4M172.3 70h-1.7l-.3 .4"/>
<path d="M173.6 70.2v.3M173.7 70.5l-.1-.5h1.9l1.2 .5-2 19.2M174.4 70.9l.5 .3 1.1 .2M174.4 70.9l-2.9 19.4M175.6 64.8l1.9 .4M176 71.4h.4M176 71.4l-2.3 19.2M176.4 71.4l-2 19.2M176.7 71.3l-.3 .1M177 70l-.3 .6M177 70l.2 .4M177 70h2.1"/>
<path d="M177.2 70.4l-1.6 17.1M177.2 70.4h1.4M178.6 70.4l-1.1 17.1M179.1 70l1.2 .8-.5 19.3M179.1 70l-.5 .4M180 70.5l.7-.5h2l.7 .5M180.2 60.1l-.3 .4M180.3 71l.5 .3 .6 .1M181.4 71.4v19.2M181.4 71.4h.6M183.1 71l-.4 .2-.8 .2 .2 19.2M183.3 60.1l.2 .4"/>
<path d="M184.3 70a1.98 1.98 0 0 0-1.2 .8l.5 19.3M184.3 70l.5 .4M184.3 70h2.1M184.8 70.4l1.1 17.1M184.8 70.4h1.4M186.2 70.4l1.6 17.1M186.4 70l.3 .5M186.4 70l-.2 .4M186.7 70.5l1.2-.5h1.9l-.1 .5M186.7 70.5l1.9 19.2M186.8 71.3l.2 .1M187 71.4l2.1 19.2"/>
<path d="M187 71.4h.5M187.8 64.8l-1.9 .4M188.5 60.8a5 5 0 0 1-.7 4M189 70.9l-.4 .3-1.2 .2 2.3 19.2M189 70.9l2.9 19.4M189.8 70.2l.1 .3M191.2 70l-1.6 .6-.6 .3M191.2 70l.7 .4M191.2 70h1.7l.2 .4M191.9 70.4h1.2M191.9 70.4l3.6 17.1M193.1 70.4l4 17.1"/>
<path d="M193.7 70.9l-.5 .2M193.7 70.9l4.7 19.4M195.4 70h-1.3l-1.1 .4M195.4 70l-.7 .5M195.4 70l.3 .2M196.4 70l-2.7 .9M196.4 70h1l.5 .4M196.4 70l.9 .4M197.1 60.2l-1.6 1.1M197.3 70.4h.6M197.3 70.4l5.5 17.1M197.9 70.4l5.8 17.1"/>
<path d="M198.7 70l-.8 .4M198.7 70l-1.1 .1M198.7 70l.1 .1M199 70l-1.1 .4M199 70l1.1 .4M199 70l.9 .4M199.9 70.4h.2M199.9 70.4l6.4 17.1M200.1 70.4l6.4 17.1M41.8 93.9h.1M41.8 93.9l.8 1.6M42.6 95.5l4.6 1.5"/>
<path d="M42.6 95.5h.1M42.6 95.5l3.4 1.1M43.6 93.9h.7M43.6 93.9l.4 1.6M44 95.5l2.8 1.1a6.5 6.5 0 0 0 3.2 .4M44 95.5h1.4M44.3 93.9l1.1 1.6M45.4 95.5l3.4 1.1M46 96.6l1.3 .4M46.1 96.4l-.1 .2M47.2 97h.1M47.7 96.9l-.4 .1"/>
<path d="M48.8 96.6l1.2 .4M49.3 95.5l1 .7 1.6 .8h3.7M49.3 94.5l-.5 2.1M49.3 93.9h1.4M49.3 95.5h2.6M49.3 93.9v1.6M50.7 93.9l1.2 1.6M51.3 96.7l-.1 .2M51.6 96.9h.1M51.7 96.9h-1.7v.1M51.9 95.5l1.8 .6 .9 .5M54.6 96.6l1 .4"/>
<path d="M57.6 95.5a1.08 1.08 0 0 0 .7 1.4v.1h4.8M57.6 95.5h3.3M57.6 96.3l-.1 .6M58 93.9h1.9M58 93.9l-.4 1.6M58.3 96.9l-2.7 .1M59.9 93.9l1 1.6M60.9 95.5l.6 .3a1.45 1.45 0 0 1 1.1 1l.5 .2M63.1 97l3.1-.1v.1M66.2 97h5M67.5 95.5l-1 .7-.2 .2 .1 .5-.2 .1M67.5 95.5h3.4"/>
<path d="M68.3 93.9l-.8 1.6M68.3 93.9h1.9M70.2 93.9l.7 1.6M70.9 95.5a.88 .88 0 0 1 .5 1l-.3 .3 .1 .2M71.2 97v-.1h3l-.1 .1M74.9 96.6l-.8 .4M77.2 95.5a4.9 4.9 0 0 0-2.3 1.1M77.2 95.5h2.9M78.3 93.9h1.6M78.3 93.9l-1.1 1.6M78.5 96.9l2.3 .1M78.9 96.6l.1 .3"/>
<path d="M79.5 96.4v.5M79.9 93.9l.2 1.6M80.1 95.5l-.5 .8-.9 .5-.2 .2h-4.4M82 96.6l-1.2 .4M84 96.9l1 .1M85.1 95.5l-3.1 1.1M85.1 95.5h2M86.1 97v10.8h-38.9v-10.8M86.2 96l.2 .6M86.2 93.9h1.1M86.2 93.9l-1.1 1.6M86.4 96.6l-1.4 .4"/>
<path d="M87.1 95.5l-3.3 1.5h-3M87.3 93.9l-.2 1.6M89.8 95.5l-3.4 1.1M89.8 95.5h.7M90.5 95.5l-3.1 1.1a5 5 0 0 1-2.4 .4M90.8 93.9h.4M90.8 93.9l-1 1.6M91.2 93.9l-.7 1.6M156.9 87.5h.2M156.9 87.5l.7 1.7M157.1 87.5l.9 1.7M157.6 89.2l4.6 1.5"/>
<path d="M157.6 89.2h.4M158 89.2l3.4 1.1M159.7 87.5h1M159.7 87.5l.4 1.7M160.1 89.2l3.6 1.5h2.5M160.1 89.2h1.7M160.7 87.5l1.1 1.7M161.4 90.3l1.3 .4M161.5 89.8l-.1 .5M161.8 89.2l3.2 1.1M162.2 90.7v22.7M162.2 90.7h.5"/>
<path d="M163.4 90.6l-.7 .1M165 90.3l1.2 .4M166.2 89.2l.7 .7 1.4 .8h4.1M166.2 89.2h2.7M166.3 87.5h1.5M166.3 87.5l-.1 1.7M167.5 90.2v.4v-.3M167.8 87.5l1.1 1.7M168 90.4l-.1 .2M168.2 90.6h-2v.1M168.9 89.2l1.8 .6 .8 .5M171.5 90.3l.9 .4"/>
<path d="M172.4 90.7l2.9-.1-.1 .1M175 89.2a.74 .74 0 0 0 0 1.1l.3 .2-.1 .2M175 89.2h3.4M175.2 90.7h5M175.6 87.5l-.6 1.7M175.6 87.5h1.9M177.5 87.5l.9 1.7M178.4 89.2l1.3 .8 .1 .1v.3l.4 .3M180.2 90.7l-.1-.1h3.2v.1M183.3 90.7h4.9M185 89.2a1.93 1.93 0 0 0-1.4 1v.3l-.3 .2M185 89.2h3.4"/>
<path d="M185.9 87.5l-.9 1.7M185.9 87.5h1.9M187.8 87.5l.6 1.7M188.2 90.7v-.1l2.8 .1M188.4 89.2a.73 .73 0 0 1-.2 1.2v.3M191.9 90.3l-.9 .4M194.4 89.2l-1 .3a2.34 2.34 0 0 0-1.5 .8M194.4 89.2h2.8M195.2 90.6h2v.1M195.4 90.4l.1 .2M195.5 87.5h1.6M195.5 87.5l-1.1 1.7"/>
<path d="M195.9 90.3l.1 .3-.1-.3M197.1 87.5l.1 1.7M197.2 89.2l-.8 .8-1.3 .7h-4.1M198.4 90.3l-1.2 .4M199.9 90.6h.8v.1M200.7 90.7h.5M201.2 90.7v22.7M201.7 89.2l-3.3 1.1M201.7 89.2h1.7M201.9 89.8l.1 .5M202 90.3l-1.3 .4M202.8 87.5h.9"/>
<path d="M202.8 87.5l-1.1 1.7M203.4 89.2l-3.7 1.5h-2.5M203.7 87.5l-.3 1.7M205.4 89.2l-3.4 1.1M205.4 89.2h.4M205.8 89.2l-4.6 1.5M206.3 87.5h.2M206.3 87.5l-.9 1.7M206.5 87.5l-.7 1.7M49.3 119a5.6 5.6 0 0 0 1.7 3M51.9 116.8l-1.4 1.1-1.2 1.1M51.9 116.8a5.7 5.7 0 0 1 2.7 1.9"/>
<path d="M51.9 116.8l-1.2-.2-.8 .7-.6 .6v1.1M54.4 118.4h.1M54.5 118.6l.7 .9M54.6 118.7l.3 .6 .7 .4M54.6 118.7l.5 .7M57.6 113.5l-.1 1.1a2.94 2.94 0 0 0 .5 2.2M57.7 116.4v.1M57.8 116.6l.5 1.1M58 116.8l.3 .8v.6M58 116.8l.3 .8M60.9 112.4l-1.8 .5-1.5 .6M60.9 112.4a6.1 6.1 0 0 1 1.7 2.9"/>
<path d="M60.9 112.4l-1-.6-1 .3-.9 .3-.4 1.1M62.5 114.9h.1M62.6 115.1l.2 1.1M62.6 115.3v.6l.5 .7M62.6 115.3l.1 .8M66.3 114.5h.1M66.4 114.9v.8l-.2 .6M66.4 114.6v1.3M66.4 114.9v.9M67.4 111.7l2 .1 1.5 .3M70.9 112.1l-.7-1-1.9-.2a4.9 4.9 0 0 0-1.9 4M70.9 112.1a5.2 5.2 0 0 1 .3 3.3"/>
<path d="M71.2 115.4l-.1 .6 .1 .8M71.2 115.4l-.1 .8M71.3 115.2l-.2 1.1M71.4 115v.1M74.9 116.6l-.3 .8-.5 .4M74.9 116.6l-.4 .8M75 116.4l-.5 1.1M75.1 116.2h.1M77.2 114.1l2.9 1.7M79.1 119.1l-.4 .4-.2 .8M79.1 119.1l-.5 .6M79.3 118.9l-.7 .9"/>
<path d="M79.4 118.7h.1M80.1 115.8l-.2-1.1-.8-.5-.8-.5-1.1 .4a5.1 5.1 0 0 0-2.3 2.5M80.1 115.8a5.6 5.6 0 0 1-1 3.3M162.2 113.4l.8 .8h37.4l.8-.8M162.2 113.4h39M42.6 134.1l-.8 .7v1.9a5.2 5.2 0 0 0 4.2 1.5M42.6 134.1v3.4M44 127.6a5.4 5.4 0 0 0 2.8 2M45.4 124.4l-1.4 3.2M45.4 124.4a5.1 5.1 0 0 1 3.4 .7M45.4 124.4l-1.1 .4-.4 .9-.3 .8 .4 1.1M45.5 138.3h.1"/>
<path d="M45.5 133.2l.1 .1M45.8 133.3l1.1 .1M46 138.2l.8-.1 .5 .2M46 133.3a4.9 4.9 0 0 0-3.4 .8M46 133.3l.8 .1M46.3 129.5h.1M46.5 129.5l1.1 .4M46.8 129.6l.7 .2 .5 .4M46.8 129.6l.8 .2M46.8 138.1l-.8 .1M46.9 138.1l-1.2 .2M47.3 133.2l-.3 .2h-.5l-.5-.1"/>
<path d="M48.3 124.8l.1 .1M48.6 125l1 .6M48.8 125.1l.4 .4 .8 .1M48.8 125.1l.6 .4M50.6 121.8h.1M50.8 121.9l.9 .7M51 122l.6 .6 .3 .5M51 122l.6 .6M82 121.6l-.6 .6-.6 .1M82 121.6a5 5 0 0 1 4.2-1.2l1.1 1.5-.2 1.1M82 121.6l-.7 .6M82.2 121.4l-.9 .8"/>
<path d="M82.3 121.3h.1M84.8 125.6l-.5 .2-.5 .6M84.8 125.6l-.7 .4M85 125.5l-1 .6M85.1 120.2l2 2.8M85.2 125.4h.1M86.1 137.3l.5 .3 .8 .1M86.4 129.1l-.8 .3-.6-.1M86.4 129.1a4.7 4.7 0 0 1 4.4 .6l.4 1.8-.7 .9M86.4 129.1l-.8 .2M86.5 137.6l1.2 .1M86.5 137.6l.9 .1"/>
<path d="M86.7 128.9l-1.2 .4M86.8 128.9h.1M87.1 123a5.5 5.5 0 0 1-2.3 2.6M87.4 133.9h-.6l-.7 .3M87.4 137.7a5.1 5.1 0 0 1 3.8 2.3l-.4 1.9-1 .5M87.4 133.9h-.8M87.6 133.9l-1.1 .1M87.8 133.9h.1M87.8 137.7h.1M89.8 129.1l.7 3.3M90.5 139.1l-.7 3.3M90.5 132.4a5.2 5.2 0 0 1-3.1 1.5"/>
<path d="M44 144l-.4 1 .7 1.8a5.3 5.3 0 0 0 4.5-.4M44 144l1.4 3.1M46.4 142l-.1 .1M46.8 141.9a5 5 0 0 0-2.8 2.1M47.5 141.7l-.7 .2M47.6 141.6l-1 .4M48 141.3l-.7 .6h-.5M48.3 146.7h.1M49.3 152.5v1.1l1.4 1.3a5.1 5.1 0 0 0 3.9-2.1M49.3 152.5l2.5 2.3M49.5 146l-.7 .4M49.6 146l-1.1 .6"/>
<path d="M50 145.9l-.6 .1-.4 .2-.2 .2M50.7 149.7l-.1 .1M51 149.5a4.4 4.4 0 0 0-1.7 3M51.6 149l-.6 .5M51.7 148.9l-.9 .7M51.9 148.5l-.4 .7-.5 .3M54.4 153.2h.1M55.1 152.1l-.5 .7M55.2 152.1l-.7 .9M55.6 151.8l-.5 .3-.5 .7M57.6 158.1l3.2 1M57.7 155v.1"/>
<path d="M58 154.7a3.3 3.3 0 0 0-.5 2.3l.1 1.1M58.3 153.4l-.1 .8-.2 .5M58.3 153.8l-.5 1.1M58.3 153.9l-.3 .8M62.5 156.6v.1M62.6 156.2a5.2 5.2 0 0 1-2.7 3.5l-1.9-.6-.4-1M62.7 155.4l-.1 .8M62.8 155.3l-.2 1.2M63.1 154.9l-.4 .5-.1 .5v.3M66.2 155.3l.3 .7-.1 .6M66.3 157v.1M66.4 156.6a5 5 0 0 0 1.1 3.3"/>
<path d="M66.4 155.7v1.1M66.4 155.8v.8M70.9 159.5l-3.4 .4M70.9 159.5l-.7 .9-.9 .1-1 .1-.8-.7M71.1 155.2l.2 1.1M71.1 155.2l.1 .9M71.2 154.7l-.2 .6 .2 .8M71.2 156.1a2.99 2.99 0 0 1 0 2.2l-.3 1.2M71.4 156.5h.1M74.1 153.8l.6 .5 .2 .6M74.5 154.1l.4 1M74.5 154.1l.4 .8"/>
<path d="M74.9 154.9a3.7 3.7 0 0 0 1.4 1.9l.9 .6M75 155.3l.1 .1M78.5 151.3l.1 .5 .5 .6M78.6 151.7l.7 1M78.6 151.8l.5 .6M79.1 152.4a2.97 2.97 0 0 1 .9 2.1l.1 1.2M79.4 152.8h.1M80.1 155.7l-2.9 1.7M80.1 155.7l-.2 1.1-.7 .5-.9 .5-1.1-.4M80.8 149.2l.8 .3 .4 .4M81.3 149.3l.8 .8M81.4 149.4l.6 .5"/>
<path d="M82 149.9a5 5 0 0 0 3.1 1.4M82.3 150.2h.1M83.8 145.1l.3 .5 .7 .4M84 145.5l1.1 .5M84.1 145.5l.7 .5M84.8 146h.1a6.2 6.2 0 0 1 2.2 2.5l.2 1.1-1.1 1.6-1.1 .1M85 142.2h.8l.6 .3M85.2 146.1h.1M85.5 142.2l1.1 .3M85.6 142.2l.8 .3M86.7 142.6h.1M87.1 148.5l-2 2.8"/>
<path d="M89.8 142.4a5.1 5.1 0 0 1-3.4 .1"/>
<circle cx="66.7" cy="41.8" r="12.3"/>
<circle cx="66.7" cy="41.8" r="8"/>
<circle cx="66.7" cy="41.8" r="4.8"/>
<circle cx="66.7" cy="41.8" r="8.8"/>
<circle cx="181.7" cy="40.7" r="8"/>
<circle cx="181.7" cy="40.7" r="12.3"/>
<circle cx="181.7" cy="40.7" r="8.8"/>
<circle cx="66.7" cy="101.1" r="3.5"/>
<circle cx="66.7" cy="135.8" r="8"/>
<circle cx="66.7" cy="135.8" r="4.8"/>
<circle cx="66.7" cy="135.8" r="19.5"/>
</g>
<g fill="#000">
<path d="M189.4 38.5l2.8-1.3 .3 1zM189.9 40.2l2.9 2-3.4 1.1zM69.5 95.2l.9 .5-2 2.4zM107.2 93.9h1l-.5 3zM217.1 90.6l.5 3h-1zM107.7 107.8l.5 3.1h-1zM216.6 111.1h1l-.5 3.1zM71.2 134.5l2.9-1.2 .2 .9zM112.4 132l2.4-1.3-1.1 2.3zM116.2 132l2.3-1.3-1.1 2.3z"/>
<path d="M69.9 140.3a.51 .51 0 0 1 .8 .2 .51 .51 0 0 1-.4 .7 .51 .51 0 0 1-.6-.6l.5 .1-.5-.1z" fill-rule="evenodd"/>
</g>
<g font-size="4.2">
<text x="233.3" y="30.9">.315</text>
<text x="228.9" y="48">A</text>
<text x="103.7" y="62.2">.136 THRU ALL</text>
<text x="212.9" y="62">ORIGINAL UNMODIFIED</text>
<text x="94.3" y="67.3">8-32 UNC</text>
<text x="117.1" y="67.3">THRU ALL</text>
<text x="103.6" y="103.3">.215</text>
<text x="213" y="105.3">.465</text>
<text x="130.5" y="124.4">+.0000</text>
<text x="120" y="126.9">.1875</text>
<text x="131.1" y="129.4">-.0008</text>
<text x="120.6" y="135.1">0.0008</text>
<text x="136.7" y="135.1">A</text>
<text x="167.2" y="136.2">NOTES:</text>
<text x="167.2" y="140.4">1) Gear is SDPSI A 1C 3MYK15015 PROVIDED BY KINEA</text>
<text x="100.1" y="146">PLUG TO REDUCE BORE -</text>
<text x="100.1" y="154.5">AND TACK-WELD AS BACKUP</text>
<text x="100.1" y="150.3">USE MODERATE PRESS FIT</text>
<text x="220.6" y="169.3">KINEA DESIGN</text>
<text x="225.3" y="182.5">MODIFIED PINION GEAR</text>
<text x="221.4" y="198.7">A</text>
<text x="238.8" y="198.6">1001-3009</text>
<text x="273.5" y="198.7">01</text>
</g>
<text font-size="3.9" x="166.5" y="202.1">1</text>
<g font-size="3.5">
<text x="203.1" y="179.8">5-19-2010</text>
<text x="194.2" y="180.1">EF</text>
<text x="164.6" y="189.5">steel</text>
<text x="161.7" y="195.8">NATURAL</text>
</g>
<g font-size="3.2">
<text x="32.5" y="3.3">8</text>
<text x="65.3" y="3.4">7</text>
<text x="97.8" y="3.4">6</text>
<text x="131.4" y="3.4">5</text>
<text x="163.4" y="3.3">4</text>
<text x="195.5" y="3.4">3</text>
<text x="228.9" y="3.6">2</text>
<text x="261.8" y="3.6">1</text>
<text x="14.1" y="27.1">D</text>
<text x="279.4" y="29.9">D</text>
<text x="14" y="78">C</text>
<text x="279.7" y="78.9">C</text>
<text x="14.6" y="128.9">B</text>
<text x="279.4" y="127.7">B</text>
<text x="14.2" y="177.8">A</text>
<text x="279.8" y="178">A</text>
<text x="33.5" y="205.4">8</text>
<text x="64.4" y="205.5">7</text>
<text x="97.7" y="205.4">6</text>
<text x="132.4" y="205.4">5</text>
<text x="162.6" y="205.4">4</text>
<text x="195.4" y="205.3">3</text>
<text x="228.4" y="205.4">2</text>
<text x="262" y="205.5">1</text>
</g>
<g font-size="2.8">
<text x="112.8" y="11.4">ZONE</text>
<text x="129.6" y="11.4">REV.</text>
<text x="171.8" y="11.4">DESCRIPTION</text>
<text x="186.7" y="7.7">REVISIONS</text>
<text x="223.2" y="11.4">DRAWN</text>
<text x="248.2" y="11.4">DATE</text>
<text x="268.9" y="11.4">APPR.</text>
<text x="227" y="202.1">2:1</text>
<text x="244.5" y="201.9">10013009</text>
<text x="268.2" y="202.1">1</text>
<text x="275.2" y="202.1">2</text>
</g>
<g font-size="2.1">
<text x="25.5" y="11.9">THE WRITTEN PERMISSION OF KINEA DESIGN, L.L.C. IS PROHIBITED.</text>
<text x="25.6" y="7.2">THE INFORMATION CONTAINED IN THIS DRAWING IS THE SOLE PROPERTY OF</text>
<text x="25.7" y="9.7">KINEA DESIGN, L.L.C. ANY REPRODUCTION IN PART OR WHOLE WITHOUT</text>
<text x="25.6" y="14.8">© 2007 KINEA DESIGN, L.L.C. ALL RIGHTS RESERVED</text>
<text x="152.9" y="167.3">UNLESS OTHERWISE SPECIFIED</text>
<text x="206.7" y="163.8">PARTS</text>
<text x="214.4" y="163.8">LIST</text>
<text x="153.1" y="169.5">DIMENSIONS ARE IN INCHES</text>
<text x="153.2" y="171.7">TOLERANCES ARE:</text>
<text x="126.8" y="195.5">NEXT ASSY</text>
<text x="141.6" y="195.5">USED ON</text>
<text x="131.2" y="200.8">APPLICATION</text>
</g>
<g font-size="1.7">
<text x="152.4" y="158.4">ITEM</text>
<text x="152.8" y="160.4">NO.</text>
<text x="165.1" y="160.3">IDENTIFYING NO.</text>
<text x="167.3" y="158.3">PART</text>
<text x="173.5" y="158.3">OR</text>
<text x="208.1" y="160.1">OR DESCRIPTION</text>
<text x="208.2" y="157.9">NOMENCLATURE</text>
<text x="253.1" y="160.1">SPECIFICATION</text>
<text x="255.8" y="158">MATERIAL</text>
<text x="272.3" y="159.9">REQD</text>
<text x="272.8" y="157.9">QTY</text>
<text x="187.8" y="167.9">CAD GENERATED DRAWING,</text>
<text x="187.8" y="170.4">DO NOT MANUALLY UPDATE</text>
<text x="158.4" y="178.4">.X =</text>
<text x="159" y="174.9">DECIMALS</text>
<text x="163.2" y="178.4">.0500</text>
<text x="174.5" y="175">ANGLES</text>
<text x="175.7" y="178.5">0° 15'</text>
<text x="185.8" y="177.8">DRAWN</text>
<text x="189.8" y="175.1">APPROVALS</text>
<text x="209.5" y="174.9">DATE</text>
<text x="155.2" y="183.7">.XXXX =</text>
<text x="156.3" y="181.9">.XXX =</text>
<text x="157.4" y="180.2">.XX =</text>
<text x="163.2" y="183.7">.0005</text>
<text x="163.2" y="181.9">.0050</text>
<text x="163.2" y="180.2">.0100</text>
<text x="185.8" y="182.9">CHECKED</text>
<text x="152.9" y="186.8">MATERIAL</text>
<text x="185.6" y="188.6">RESP ENG</text>
<text x="153.5" y="192.7">FINISH</text>
<text x="185.5" y="193.7">MFG ENG</text>
<text x="220.7" y="195.3">SIZE</text>
<text x="225.9" y="195.1">DWG. NO.</text>
<text x="273.6" y="194.9">REV.</text>
<text x="153.5" y="199.8">QUANTITY</text>
<text x="185.5" y="199.3">QUAL ENG</text>
<text x="220.8" y="201.7">SCALE</text>
<text x="232.4" y="201.5">PART NO.</text>
<text x="262.4" y="201.5">SHEET</text>
<text x="271.4" y="201.9">OF</text>
</g>
</svg>
